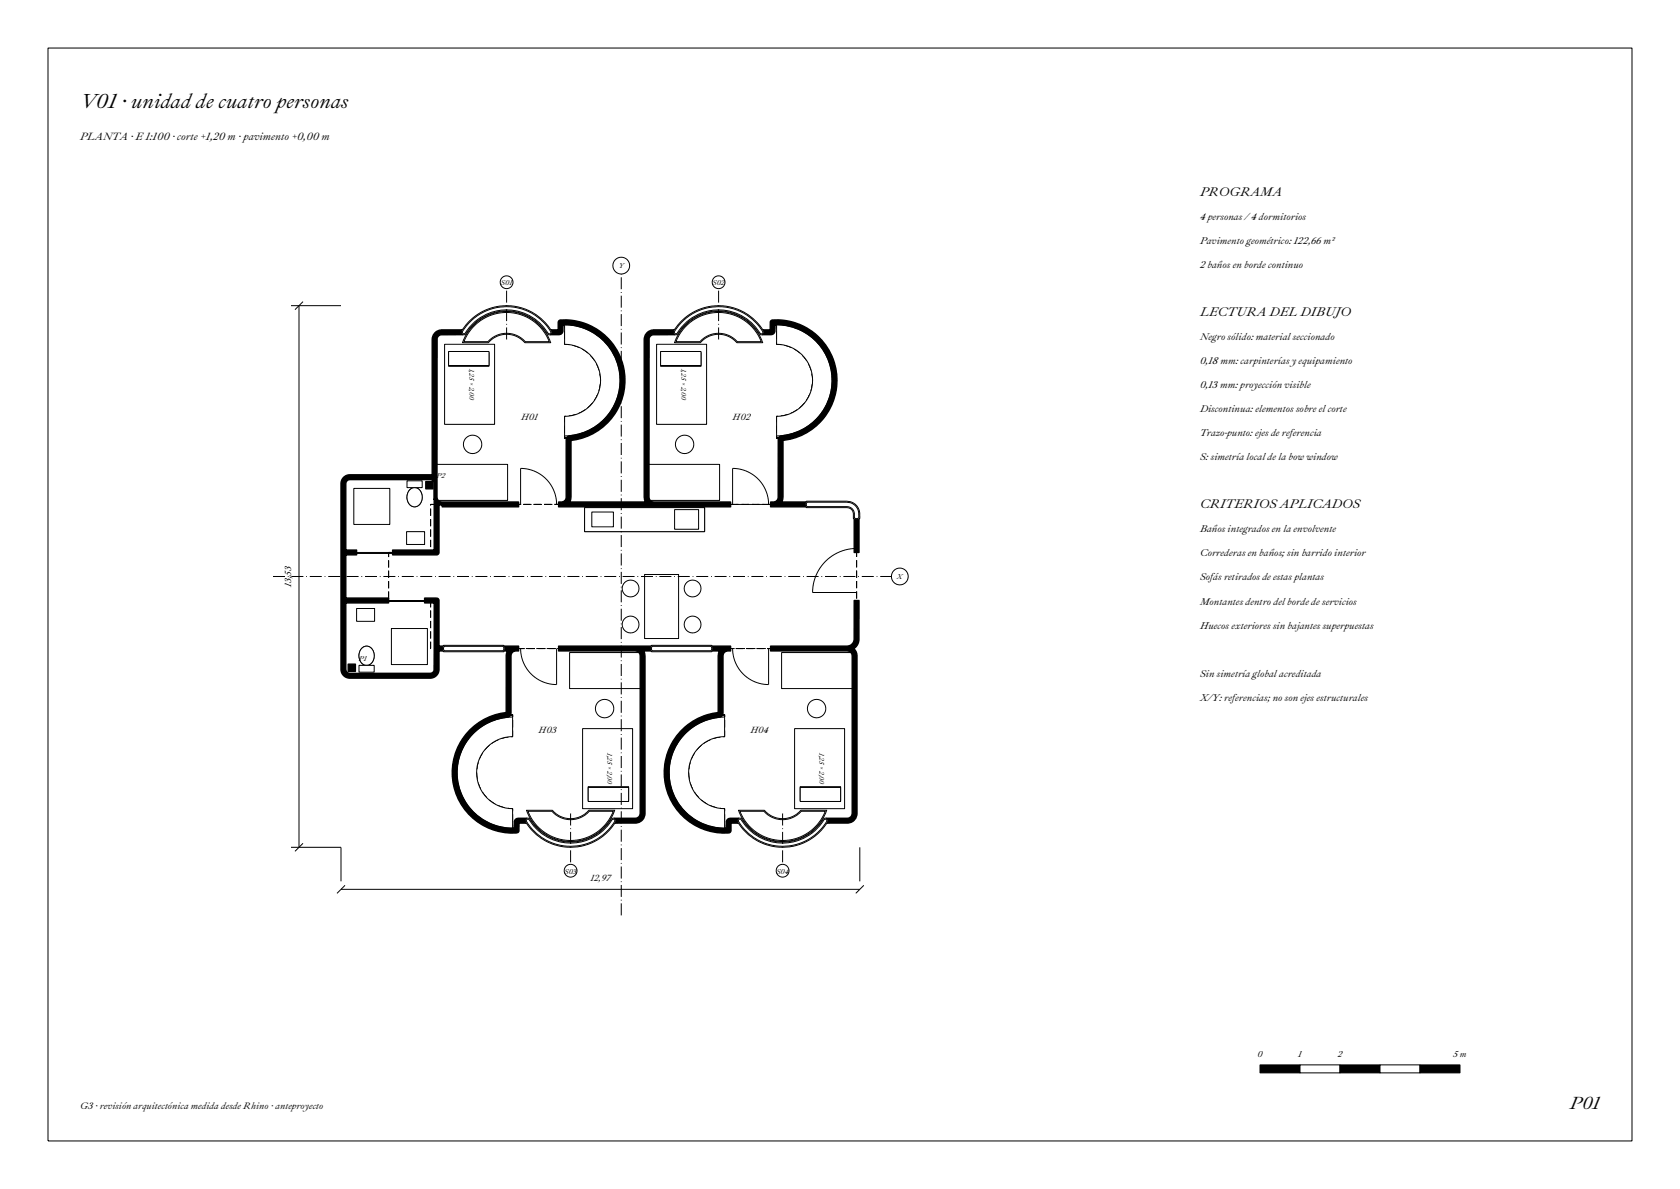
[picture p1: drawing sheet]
<svg xmlns="http://www.w3.org/2000/svg" width="420mm" height="297mm" viewBox="0 0 420 297" stroke-linecap="round" stroke-linejoin="round" font-family="sans-serif">
<path d="M155.6 95.9a14.5 14.5 0 0 0-14.5-15.4v5.5a9 9 0 0 1 9 9 9 9 0 0 1-9 9v5.5a14.5 14.5 0 0 0 14.5-13.6M208.6 95.9a14.5 14.5 0 0 0-14.4-15.4v5.5a9 9 0 0 1 9 9 9 9 0 0 1-9 9v5.5a14.5 14.5 0 0 0 14.4-13.6M108.7 124.2l.5 1.3 1.3 .5h29.8l1.3-.5 .5-1.3 .1-14.6 .5-.1a14.9 14.9 0 0 0 9.8-5.5 14.5 14.5 0 0 0 1.5-15.8 14.5 14.5 0 0 0-13.8-7.7l-.2 2.4-2.6 .1a13.2 13.2 0 0 0-10.3-6 12.9 12.9 0 0 0-11.2 6h-5.6l-1.1 .5-.5 1.3v39.4M161.7 124.2l.5 1.3 1.3 .5h29.8l1.3-.5 .5-1.3 .1-14.6 .5-.1a14.9 14.9 0 0 0 9.8-5.5 14.5 14.5 0 0 0 1.5-15.8 14.5 14.5 0 0 0-13.8-7.7l-.2 2.4-2.6 .1a13.2 13.2 0 0 0-10.3-6 12.9 12.9 0 0 0-11.2 6h-5.6l-1.1 .5-.5 1.3v39.4M97.1 150h10.5v12h104.1a2.4 2.4 0 0 0 2.5-2.4v-30.6a2.51 2.51 0 0 0-2.5-3h-104.1v12h-10.5v12M113.7 192.1a14.5 14.5 0 0 0 14.4 15.4v-5.5a9 9 0 0 1-9-9 9 9 0 0 1 9-9v-5.5a14.5 14.5 0 0 0-14.4 13.6M166.7 192.1a14.5 14.5 0 0 0 14.5 15.4v-5.5a9 9 0 0 1-9-9 9 9 0 0 1 9-9v-5.5a14.5 14.5 0 0 0-14.5 13.6M115.8 200.7a14.8 14.8 0 0 0 13.3 6.8l.2-2.4 2.6-.1a12.7 12.7 0 0 0 21.1 .5l.4-.5h5.6l1.1-.5 .5-1.3v-39.4l-.5-1.3-1.3-.5h-29.8l-1.3 .5-.5 1.3-.1 14.6-2.4 .7a14.2 14.2 0 0 0-9.2 20.9l.3 .7M168.8 200.7a14.8 14.8 0 0 0 13.3 6.8l.2-2.4 2.6-.1a12.7 12.7 0 0 0 21.1 .5l.4-.5h5.6l1.1-.5 .5-1.3v-39.4l-.5-1.3-1.3-.5h-29.8l-1.3 .5-.5 1.3-.1 14.6-2.4 .7a14.2 14.2 0 0 0-9.2 20.9l.3 .7" fill="none" stroke="#000" stroke-width=".25" stroke-dasharray="1.8 .8" stroke-linecap="butt"/>
<g fill="#fff" stroke="#000" stroke-width=".25">
<path d="M111.5 86.3h11.8v19.4h-11.8z" fill-rule="evenodd"/>
<path d="M111.2 86h12.4v20h-12.4z" fill-rule="evenodd"/>
<path d="M112.1 88h10.1v3.5h-10.1z" fill-rule="evenodd"/>
<path d="M112.1 87.8h10.1v3.5h-10.1z" fill-rule="evenodd"/>
<path d="M118.5 81.1a11.7 11.7 0 0 1 19.2 4.5h-6.5a6 6 0 0 0-9.1 0h-6.5l1.2-2.4z" fill-rule="evenodd"/>
<path d="M118.8 81.1a11.4 11.4 0 0 1 18.5 4.2h-6a6.2 6.2 0 0 0-9.3 0h-6l1.1-2.2z" fill-rule="evenodd"/>
<path d="M141.1 80.5a14.5 14.5 0 0 1 14.6 14.5 14.5 14.5 0 0 1-14.6 14.5v-5.5a9 9 0 0 0 9-9 9 9 0 0 0-9-9z" fill-rule="evenodd"/>
<path d="M141.1 80.7a14.3 14.3 0 0 1 14.4 14.3 14.3 14.3 0 0 1-14.4 14.3v-.4a13.9 13.9 0 0 0 13.9-13.9 13.9 13.9 0 0 0-13.9-13.9z" fill-rule="evenodd"/>
<path d="M108.9 116h18v9h-18z" fill-rule="evenodd"/>
<path d="M164.5 86.3h11.9v19.4h-11.9z" fill-rule="evenodd"/>
<path d="M164.2 86h12.5v20h-12.5z" fill-rule="evenodd"/>
<path d="M165.1 88h10.2v3.5h-10.2z" fill-rule="evenodd"/>
<path d="M165.1 87.8h10.2v3.5h-10.2z" fill-rule="evenodd"/>
<path d="M171.5 81.1a11.7 11.7 0 0 1 19.2 4.5h-6.5a6 6 0 0 0-9.1 0h-6.5l1.2-2.4z" fill-rule="evenodd"/>
<path d="M171.8 81.1a11.4 11.4 0 0 1 18.5 4.2h-6a6.2 6.2 0 0 0-9.3 0h-6l1.1-2.2z" fill-rule="evenodd"/>
<path d="M194.2 80.5a14.5 14.5 0 0 1 14.5 14.5 14.5 14.5 0 0 1-14.5 14.5v-5.5a9 9 0 0 0 9-9 9 9 0 0 0-9-9z" fill-rule="evenodd"/>
<path d="M194.2 80.7a14.3 14.3 0 0 1 14.3 14.3 14.3 14.3 0 0 1-14.3 14.3v-.4a13.9 13.9 0 0 0 13.8-13.9 13.9 13.9 0 0 0-13.8-13.9z" fill-rule="evenodd"/>
<path d="M161.9 116h18v9h-18z" fill-rule="evenodd"/>
<path d="M145.9 182.3h11.9v19.4h-11.9z" fill-rule="evenodd"/>
<path d="M145.6 182h12.5v20h-12.5z" fill-rule="evenodd"/>
<path d="M147 196.5h10.2v3.5h-10.2z" fill-rule="evenodd"/>
<path d="M147 196.7h10.2v3.5h-10.2z" fill-rule="evenodd"/>
<path d="M131.6 202.4h6.5a6 6 0 0 0 9.1 0h6.5a11.7 11.7 0 0 1-11.1 7.8 11.7 11.7 0 0 1-11-7.8z" fill-rule="evenodd"/>
<path d="M132 202.7h6a6.2 6.2 0 0 0 9.3 0h6a11.4 11.4 0 0 1-10.7 7.3 11.4 11.4 0 0 1-10.6-7.3z" fill-rule="evenodd"/>
<path d="M118.2 182.4a14.5 14.5 0 0 1 9.9-3.9v5.5a9 9 0 0 0-9 9 9 9 0 0 0 9 9v5.5a14.5 14.5 0 0 1-13.4-9.2 14.5 14.5 0 0 1 3.5-15.9z" fill-rule="evenodd"/>
<path d="M118 182.9a14.3 14.3 0 0 1 10.1-4.2v.4a13.9 13.9 0 0 0-13.8 13.9 13.9 13.9 0 0 0 13.8 13.9v.4a14.3 14.3 0 0 1-13.2-8.8 14.3 14.3 0 0 1 3.1-15.6z" fill-rule="evenodd"/>
<path d="M142.4 163h18v9h-18z" fill-rule="evenodd"/>
<path d="M199 182.3h11.8v19.4h-11.8z" fill-rule="evenodd"/>
<path d="M198.7 182h12.4v20h-12.4z" fill-rule="evenodd"/>
<path d="M200.1 196.5h10.1v3.5h-10.1z" fill-rule="evenodd"/>
<path d="M200.1 196.7h10.1v3.5h-10.1z" fill-rule="evenodd"/>
<path d="M184.6 202.4h6.5a6 6 0 0 0 9.1 0h6.5a11.7 11.7 0 0 1-11 7.8 11.7 11.7 0 0 1-11.1-7.8z" fill-rule="evenodd"/>
<path d="M185 202.7h6a6.2 6.2 0 0 0 9.3 0h6a11.4 11.4 0 0 1-10.6 7.3 11.4 11.4 0 0 1-10.7-7.3z" fill-rule="evenodd"/>
<path d="M170.6 183.1a14.5 14.5 0 0 1 10.6-4.6v5.5a9 9 0 0 0-9 9 9 9 0 0 0 9 9v5.5a14.5 14.5 0 0 1-13.4-8.7 14.5 14.5 0 0 1 2.8-15.7z" fill-rule="evenodd"/>
<path d="M171 182.9a14.3 14.3 0 0 1 10.2-4.2v.4a13.9 13.9 0 0 0-13.9 13.9 13.9 13.9 0 0 0 13.9 13.9v.4a14.3 14.3 0 0 1-13.3-8.8 14.3 14.3 0 0 1 3.1-15.6z" fill-rule="evenodd"/>
<path d="M195.4 163h18v9h-18z" fill-rule="evenodd"/>
<path d="M97.9 157h9v9h-9z" fill-rule="evenodd"/>
<path d="M89.2 152h4.5v3.2h-4.5z" fill-rule="evenodd"/>
<path d="M88.4 122h9v9h-9z" fill-rule="evenodd"/>
<path d="M101.6 132.8h4.5v3.2h-4.5z" fill-rule="evenodd"/>
<path d="M146.2 126.8h29.9v6h-29.9z" fill-rule="evenodd"/>
<path d="M146.2 126.8h29.9v6h-29.9z" fill-rule="evenodd"/>
<path d="M147.9 127.9h5.4v3.7h-5.4z" fill-rule="evenodd"/>
<path d="M168.6 127.3h6.1v4.9h-6.1z" fill-rule="evenodd"/>
<path d="M161.1 143.5h8.5v16h-8.5z" fill-rule="evenodd"/>
<path d="M91.2 162.4a.92 .92 0 0 1 1-.1 .92 .92 0 0 1 .4 1 1.51 1.51 0 0 1-1.1 2.1 2.09 2.09 0 0 1-.3-3z" fill-rule="evenodd"/>
<path d="M90.5 161.9a1.87 1.87 0 0 1 2.1-.2 1.87 1.87 0 0 1 .9 1.9 1.97 1.97 0 0 1-.7 2.1 1.97 1.97 0 0 1-2.2 .1 2.79 2.79 0 0 1-.1-3.9z" fill-rule="evenodd"/>
<path d="M90.4 162a1.86 1.86 0 0 1 2.2-.3 1.86 1.86 0 0 1 .9 1.9 1.98 1.98 0 0 1-.6 2.1 1.98 1.98 0 0 1-2.2 .2 2.78 2.78 0 0 1-.3-3.9z" fill-rule="evenodd"/>
<path d="M89.7 166.2h3.8v1.7h-3.8z" fill-rule="evenodd"/>
<path d="M103.2 122.8a.92 .92 0 0 1 1-.1 .92 .92 0 0 1 .4 1 1.46 1.46 0 0 1-1.2 2.1 2.16 2.16 0 0 1-.2-3z" fill-rule="evenodd"/>
<path d="M102.4 122.4a1.86 1.86 0 0 1 2.2-.3 1.86 1.86 0 0 1 .9 1.9 1.97 1.97 0 0 1-.7 2.1 1.97 1.97 0 0 1-2.2 .1 2.8 2.8 0 0 1-.2-3.8z" fill-rule="evenodd"/>
<path d="M102.4 122.4a1.88 1.88 0 0 1 2.2-.3 1.88 1.88 0 0 1 .9 2 1.95 1.95 0 0 1-.7 2 1.95 1.95 0 0 1-2.1 .1 2.78 2.78 0 0 1-.3-3.8z" fill-rule="evenodd"/>
<path d="M101.8 120.1h3.8v1.7h-3.8z" fill-rule="evenodd"/>
<circle cx="118.2" cy="111" r="2.3"/>
<circle cx="171.2" cy="111" r="2.3"/>
<circle cx="151.1" cy="177" r="2.3"/>
<circle cx="204.2" cy="177" r="2.3"/>
<circle cx="157.6" cy="156" r="2.1"/>
<circle cx="157.6" cy="147" r="2.1"/>
<circle cx="173.2" cy="156" r="2.1"/>
<circle cx="173.2" cy="147" r="2.1"/>
<circle cx="87.9" cy="166.8" r=".55"/>
<circle cx="87.5" cy="167.3" r=".12"/>
<circle cx="107.4" cy="121.2" r=".55"/>
<circle cx="106.8" cy="121.7" r=".12"/>
</g>
<g fill="#000" stroke="#000" stroke-width=".35">
<path d="M108.7 83.1l1.1-.6 .6-.1h5.2l-.3 .7 .4 .5h-5.5a1.2 1.2 0 0 0-.9 1l-.1 39.6a1.2 1.2 0 0 0 1.3 1.2h19.1v1.2h-19v-.4l-.9-.2 .1 12-.2 .4-.4 .2h-11v-1.2h10.4v-12.7l-.2-4.5-.9-.4h-20l-.6 .2-.4 .5-.1 16.9h2.8v1.2h-2.8v10.8h10.7v1.2h-10.7v16.6l.2 .6 .9 .4h20.1l.6-.2 .3-.6 .1-16.8h-2.5v-1.2h3.1l.5 .5 .1 11.5h1l-.2 .6 .2 .6h-1v4.6a2.2 2.2 0 0 1-2.3 2.2h-20a2.2 2.2 0 0 1-2.2-2.2l-.1-46.4a2.2 2.2 0 0 1 2.3-2.2l20.6 .1v-33.9l.2-1.1z" fill-rule="evenodd"/>
<path d="M139.7 80.1l.2-.1a15.1 15.1 0 0 1 16.3 13.6 15.1 15.1 0 0 1-13.4 16.4l-.1 14.2-.3 1.2h19l-.3-1.2v-39.4a2.4 2.4 0 0 1 2.3-2.4h5.2l-.3 .7 .4 .5h-5.5a1.2 1.2 0 0 0-.9 1v39.6a1.2 1.2 0 0 0 1.2 1.2h19.1v1.2h-42.9v-1.2a1.48 1.48 0 0 0 1.8-.7l.1-14.9 .1-.4 .5-.5a13.9 13.9 0 0 0 12.8-14.6 13.9 13.9 0 0 0-14.2-13.2l-.1 1.7-.5 .7-2.6 .1 .4-.5-.3-.7h1.8l.1-1.9z" fill-rule="evenodd"/>
<path d="M192.7 80.2l.1-.1a15.1 15.1 0 0 1 16.4 13.5 15.1 15.1 0 0 1-13.4 16.4l-.1 14.2-.3 1.2h6.1l-.2 .6 .2 .6h-8.9v-1.2a1.46 1.46 0 0 0 1.9-.9l.1-14.8 .3-.7a14.2 14.2 0 0 0 12.9-16.7 13.9 13.9 0 0 0-14.1-11.2v1.7a1 1 0 0 1-.9 .8h-2.2l.4-.5-.3-.7h1.8z" fill-rule="evenodd"/>
<path d="M106.4 120.3h1.9v1.8h-1.9z" fill-rule="evenodd"/>
<path d="M213.6 129.6l.5 .2 .7-.1v8.3h-1.2z" fill-rule="evenodd"/>
<path d="M87 165.9h1.9v1.8h-1.9z" fill-rule="evenodd"/>
<path d="M126.1 161.4h3.5v1.2a1.46 1.46 0 0 0-1.8 .9v14.7l-.3 .7-.4 .2a13.9 13.9 0 0 0-12.8 14.6 13.9 13.9 0 0 0 14.3 13.2v-1.7a1 1 0 0 1 .9-.8h2.2l-.4 .5 .3 .7h-1.8l-.1 2-.2 .3a15.1 15.1 0 0 1-16.4-13.5 15.1 15.1 0 0 1 13.4-16.4l.1-14.4 .3-1h-.8l.1-.6z" fill-rule="evenodd"/>
<path d="M139.7 161.4h23l-.1 .6 .1 .6h-1.8l.3 1.2v39.4a2.4 2.4 0 0 1-2.1 2.4h-5.4l.3-.7-.4-.5h5.2a1.2 1.2 0 0 0 1.2-1.2v-39.4a1.2 1.2 0 0 0-1.2-1.2h-19.1z" fill-rule="evenodd"/>
<path d="M178.1 161.4h4.5v1.2a1.48 1.48 0 0 0-1.8 .7l-.1 14.9v.4l-.6 .5a13.9 13.9 0 0 0-12.8 14.6 13.9 13.9 0 0 0 14.2 13.2l.1-1.7a1 1 0 0 1 .9-.8h2.2l-.4 .5 .3 .7h-1.9v1.9l-.2 .4a15 15 0 0 1-16.4-13.5 15 15 0 0 1 13.4-16.4l.1-14.2 .3-1.2h-1.8l.1-.6z" fill-rule="evenodd"/>
<path d="M192.6 161.4h19.1a1.8 1.8 0 0 0 1.8-1.6l.1-9.8h1.2l-.1 9.9a2.99 2.99 0 0 1-1.2 2.1 2.39 2.39 0 0 1 .7 1.8v39.4a2.4 2.4 0 0 1-2.1 2.4h-5.4l.3-.7-.4-.5h5.2a1.2 1.2 0 0 0 1.3-1.2v-39.4a1.2 1.2 0 0 0-1.3-1.2h-19.2z" fill-rule="evenodd"/>
<circle cx="176.3" cy="162" r=".54"/>
</g>
<path d="M131.5 204.5l.7-.1a12 12 0 0 0 20.7 .1 .65 .65 0 0 1 .8 0 .65 .65 0 0 1 .2 .8 13 13 0 0 1-22.6-.3z" fill-rule="evenodd" fill="#fff" stroke="#000" stroke-width=".25"/>
<path d="M131.7 204.7l.4-.1a12.5 12.5 0 0 0 7.7 5.7 12.1 12.1 0 0 0 12.7-4.8l.6-.8 .4-.1 .2 .4a12.8 12.8 0 0 1-22.1 0z" fill="none" stroke="#000" stroke-width=".25"/>
<path d="M184.5 204.5l.7-.1a12 12 0 0 0 20.7 .1 .65 .65 0 0 1 .8 0 .65 .65 0 0 1 .2 .8 13 13 0 0 1-22.6-.3z" fill-rule="evenodd" fill="#fff" stroke="#000" stroke-width=".25"/>
<path d="M184.7 204.7l.4-.1a12.5 12.5 0 0 0 7.7 5.7 12.1 12.1 0 0 0 12.7-4.8l.6-.8 .4-.1 .2 .4a12.8 12.8 0 0 1-22.1 0z" fill="none" stroke="#000" stroke-width=".25"/>
<path d="M110.9 161.2h15a1.29 1.29 0 0 1 0 1.6h-15a1.29 1.29 0 0 1 0-1.6z" fill-rule="evenodd" fill="#fff" stroke="#000" stroke-width=".25"/>
<path d="M111 161.5h14.8l.2 .4-.2 .7h-14.8l-.1-.6z" fill="none" stroke="#000" stroke-width=".25"/>
<path d="M162.9 161.2h15a1.29 1.29 0 0 1 0 1.6h-15a1.29 1.29 0 0 1 0-1.6z" fill-rule="evenodd" fill="#fff" stroke="#000" stroke-width=".25"/>
<path d="M163 161.5h14.8l.1 .4-.1 .7h-14.8l-.1-.6z" fill="none" stroke="#000" stroke-width=".25"/>
<path d="M201.6 125.2h10.1a3.4 3.4 0 0 1 3.3 4.3 1.3 1.3 0 0 1-1.6 0 2.21 2.21 0 0 0-.8-2.4l-.9-.3h-10.1l-.3-.9z" fill-rule="evenodd" fill="#fff" stroke="#000" stroke-width=".25"/>
<path d="M201.7 125.4h10a3.1 3.1 0 0 1 3 4l-.6 .1-.5-.1-.1-1.7-.4-.6-.8-.5-10.6-.1-.1-.6z" fill="none" stroke="#000" stroke-width=".25"/>
<path d="M117.1 80.5a13 13 0 0 1 20.9 2.5 .65 .65 0 0 1-.4 .6 .65 .65 0 0 1-.7-.1 11.9 11.9 0 0 0-20.5 0 .65 .65 0 0 1-.8 0 .65 .65 0 0 1-.2-.8z" fill-rule="evenodd" fill="#fff" stroke="#000" stroke-width=".25"/>
<path d="M117.2 80.7a12.8 12.8 0 0 1 20.5 2.3l-.2 .4h-.3a12.5 12.5 0 0 0-7.7-5.7 12.1 12.1 0 0 0-12.1 4l-1.2 1.6-.5-.1-.1-.4z" fill="none" stroke="#000" stroke-width=".25"/>
<path d="M170.1 80.5a13 13 0 0 1 20.9 2.5 .65 .65 0 0 1-.4 .6 .65 .65 0 0 1-.7-.1 11.9 11.9 0 0 0-20.5 0 .65 .65 0 0 1-.8 0 .65 .65 0 0 1-.2-.8z" fill-rule="evenodd" fill="#fff" stroke="#000" stroke-width=".25"/>
<g fill="none" stroke="#000" stroke-width=".25">
<path d="M72.8 76.4h12.4M74.8 76.4v135.2M75.7 75.4l-2 2M170.2 80.7a12.8 12.8 0 0 1 20.5 2.3l-.2 .4h-.3a12.5 12.5 0 0 0-7.7-5.7 12.1 12.1 0 0 0-12.1 4l-1.2 1.6-.5-.1-.1-.4zM89.2 138h9M89.2 138.3h9M130.1 126v-9a9 9 0 0 1 9 9M183.2 126v-9a9 9 0 0 1 9 9M214.1 137a11 11 0 0 0-11 11h11M97.1 150h9M97.1 150.2h9M130.1 162a9 9 0 0 0 9 9v-9"/>
<path d="M183.2 162a9 9 0 0 0 9 9v-9M72.8 211.6h12.4v8.5M75.7 210.6l-2 2M215 211.6v8.5M85.2 222.1h129.8M86.3 221.1l-2.1 2M215.9 221.1l-2 2"/>
</g>
<path d="M98.2 138h9M97.1 150h-9" fill="none" stroke="#000" stroke-width=".25" stroke-dasharray="1.2 .6" stroke-linecap="butt"/>
<path d="M68.3 144h156.6" fill="none" stroke="#000" stroke-width=".25" stroke-dasharray="3 .7 .2 .7" stroke-linecap="butt"/>
<circle cx="225" cy="144" r="2.1" fill="#fff" stroke="#000" stroke-width=".25"/>
<path d="M155.3 228.6v-162.2" fill="none" stroke="#000" stroke-width=".25" stroke-dasharray="3 .7 .2 .7" stroke-linecap="butt"/>
<circle cx="155.3" cy="66.4" r="2.1" fill="#fff" stroke="#000" stroke-width=".25"/>
<path d="M126.7 84.8v-14.3" fill="none" stroke="#000" stroke-width=".25" stroke-dasharray="3 .7 .2 .7" stroke-linecap="butt"/>
<circle cx="126.6" cy="70.5" r="1.6" fill="#fff" stroke="#000" stroke-width=".25"/>
<path d="M179.7 84.8v-14.3" fill="none" stroke="#000" stroke-width=".25" stroke-dasharray="3 .7 .2 .7" stroke-linecap="butt"/>
<circle cx="179.6" cy="70.5" r="1.6" fill="#fff" stroke="#000" stroke-width=".25"/>
<path d="M142.7 203.2v14.3" fill="none" stroke="#000" stroke-width=".25" stroke-dasharray="3 .7 .2 .7" stroke-linecap="butt"/>
<circle cx="142.7" cy="217.5" r="1.6" fill="#fff" stroke="#000" stroke-width=".25"/>
<path d="M195.6 203.2v14.3" fill="none" stroke="#000" stroke-width=".25" stroke-dasharray="3 .7 .2 .7" stroke-linecap="butt"/>
<circle cx="195.7" cy="217.5" r="1.6" fill="#fff" stroke="#000" stroke-width=".25"/>
<path d="M12 12h396v273h-396z" fill="none" stroke="#000" stroke-width=".25"/>
<path d="M315 266h10v2h-10z" fill-rule="evenodd" fill="#000" stroke="#000" stroke-width=".25"/>
<path d="M325 266h10v2h-10z" fill-rule="evenodd" fill="#fff" stroke="#000" stroke-width=".25"/>
<path d="M335 266h10v2h-10z" fill-rule="evenodd" fill="#000" stroke="#000" stroke-width=".25"/>
<path d="M345 266h10v2h-10z" fill-rule="evenodd" fill="#fff" stroke="#000" stroke-width=".25"/>
<path d="M355 266h10v2h-10z" fill-rule="evenodd" fill="#000" stroke="#000" stroke-width=".25"/>
<text font-size="5.2" x="20" y="27">V01 · unidad de cuatro personas</text>
<text font-size="4.5" x="392.5" y="277">P01</text>
<g font-size="3.2">
<text x="300" y="49">PROGRAMA</text>
<text x="300" y="79">LECTURA DEL DIBUJO</text>
<text x="300" y="127">CRITERIOS APLICADOS</text>
</g>
<text font-size="2.7" x="20" y="35">PLANTA · E 1:100 · corte +1,20 m · pavimento +0,00 m</text>
<g font-size="2.5">
<text x="300" y="55">4 personas / 4 dormitorios</text>
<text x="300" y="61">Pavimento geométrico: 122,66 m²</text>
<text x="300" y="67">2 baños en borde continuo</text>
<text x="300" y="85">Negro sólido: material seccionado</text>
<text x="300" y="91">0,18 mm: carpinterías y equipamiento</text>
<text x="300" y="97">0,13 mm: proyección visible</text>
<text x="300" y="103">Discontinua: elementos sobre el corte</text>
<text x="300" y="109">Trazo-punto: ejes de referencia</text>
<text x="300" y="115">S: simetría local de la bow window</text>
<text x="300" y="133">Baños integrados en la envolvente</text>
<text x="300" y="139">Correderas en baños; sin barrido interior</text>
<text x="300" y="145">Sofás retirados de estas plantas</text>
<text x="300" y="151">Montantes dentro del borde de servicios</text>
<text x="300" y="157">Huecos exteriores sin bajantes superpuestas</text>
<text x="300" y="169">Sin simetría global acreditada</text>
<text x="300" y="175">X/Y: referencias; no son ejes estructurales</text>
</g>
<text font-size="2.4" x="20" y="277">G3 · revisión arquitectónica medida desde Rhino · anteproyecto</text>
<g font-size="2.3">
<text x="130.3" y="105">H01</text>
<text x="183.2" y="105">H02</text>
<text x="72.8" y="146.6" transform="rotate(-90 72.8 146.6)">13,53</text>
<text x="134.7" y="183">H03</text>
<text x="187.6" y="183">H04</text>
<text x="147.6" y="220.1">12,97</text>
</g>
<g font-size="2.2">
<text x="314.4" y="264">0</text>
<text x="324.5" y="264">1</text>
<text x="334.4" y="264">2</text>
<text x="363.4" y="264">5 m</text>
</g>
<g font-size="1.8">
<text x="125.2" y="71.2">S01</text>
<text x="154.7" y="67.1">Y</text>
<text x="178.1" y="71.2">S02</text>
<text x="109.2" y="119.4">P2</text>
<text x="224.2" y="144.7">X</text>
<text x="89.7" y="165">P1</text>
<text x="141.1" y="218.2">S03</text>
<text x="194.1" y="218.2">S04</text>
</g>
<g font-size="1.7">
<text x="117.4" y="92.1" transform="rotate(90 117.4 92.1)">1,25 × 2,00</text>
<text x="170.4" y="92.1" transform="rotate(90 170.4 92.1)">1,25 × 2,00</text>
<text x="151.9" y="188.1" transform="rotate(90 151.9 188.1)">1,25 × 2,00</text>
<text x="204.9" y="188.1" transform="rotate(90 204.9 188.1)">1,25 × 2,00</text>
</g>
</svg>
